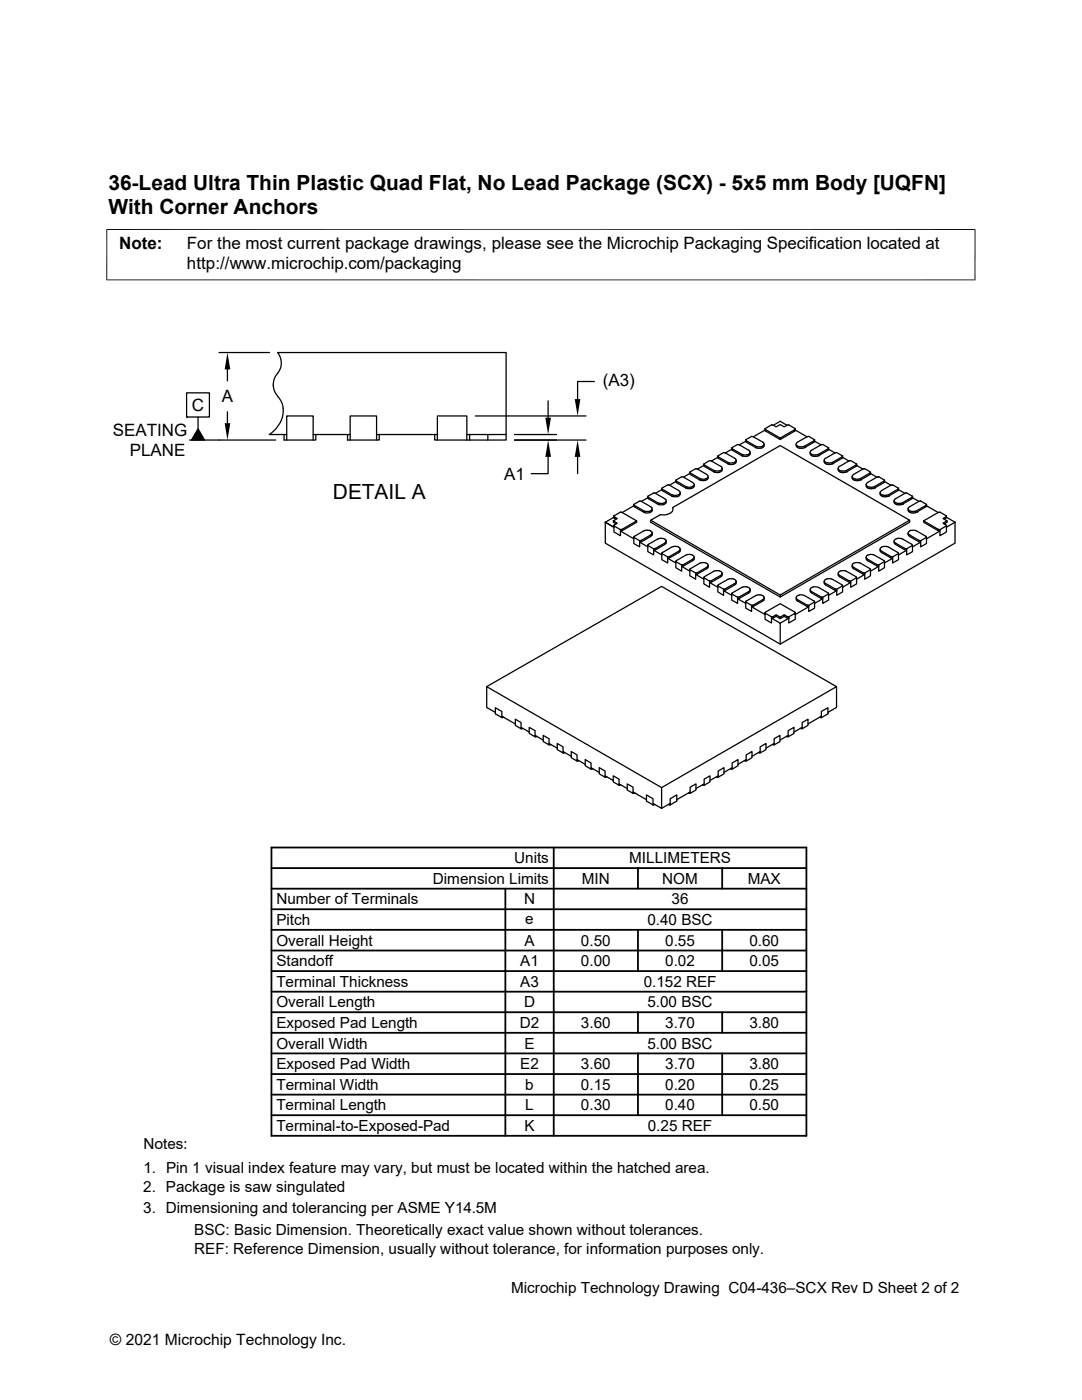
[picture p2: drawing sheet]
<svg xmlns="http://www.w3.org/2000/svg" width="216mm" height="279mm" viewBox="0 0 216 279" stroke-linecap="round" stroke-linejoin="round" font-family="sans-serif">
<g fill="none" stroke="#000" stroke-width=".25">
<path d="M37.2 78.4h4.6v4.8h-4.6zM43.7 70.4h10.1M45.4 73.7v2.3M55.4 79.1a4.4 4.4 0 0 1 .6 5.1M55.5 79.1a3.7 3.7 0 0 1 .2-5.1 3.5 3.5 0 0 0-.3-3.6h45.6v16.3h-7.8M109.4 80v3.4M118.6 76.1h-3.3v3.6M37.2 83.2h.1M37.8 87.8h17.2M39.5 85.6l1.3 2.2h-2.6zM39.5 83.2v2.4M45.4 82.2v2.3"/>
<path d="M53.7 86.7h3.5M56 84.2l-1 1.4-1.2 1.1M56.7 86.7v1.1h6.3v-1.1M57.2 87.8v-4.8h5.3v4.8M62.5 86.7h7.4M69.3 86.7v1.1h6.4v-1.1M69.9 87.8v-4.8h5.2v4.8M75.1 86.7h12.2M86.7 86.7v1.1h7M87.3 87.8v-4.8h5.9v4.8M93.7 86.7v1.1M94.8 83h22.1"/>
<path d="M97.3 86.7v1.1M101 86.7v1.1h-7.3M102.7 86.7h8.3M102.7 87.8h14.2M109.4 91.2v3.3h-3.4M115.3 91.2v3.3M129.3 99.3l-1.3 .8M129.3 99.3v-.3l1.1-.6 .4 .1 2.1 1.2v.4l-.6 .4M129.3 99.3v.2M129.3 99l.1 .3 2.2 1.2M129.3 99.4l2.3 1.3a1.01 1.01 0 0 0 1.3-.5v-.3M132.1 97.7l-1.3 .7"/>
<path d="M132.1 97.7l.1 .2 2 1.2h.5l.7-.1M132.1 97.4l.1 .3 1.8 1a1.06 1.06 0 0 0 1.7-.5l-.3-.3M133.4 96.8h-.2l-1.1 .6v.3M133.4 96.8l.2 .1M134 99h.1M134.9 96.1l-1.3 .7 1.8 1.1M134.9 96.1l.1 .2 2.1 1.2M134.9 95.8l.1 .3M135 96l2 1.2h.9M135.7 98.3v.4l-.3 .3M136 95.2h.4M136 95.1l-1.1 .7v.3"/>
<path d="M136.4 95.2l1.8 1.1M136.8 97.4h.1M137.1 97.5h.8M137.6 94.5l-1.2 .7M137.6 94.5l.2 .2 1.8 1.1 1.1 .1M137.6 94.2l.2 .2 1.8 1.1 1.1 .1M138.2 97.4l-.3 .1M138.2 97.1l-.3 .1M138.2 96.3l.3 .3v.3M138.5 96.9l-.3 .2M138.5 96.7v.4l-.3 .3M139 93.6l-.2-.1-1.2 .7v.3"/>
<path d="M139 93.6h.2M139.2 93.6l1.8 1.1a.41 .41 0 0 1 .3 .4 .41 .41 0 0 1-.3 .4M139.6 95.8h.1M140.4 92.9l-1.2 .7M140.4 92.9l.2 .2M140.4 92.6l.1 .1M140.5 92.7l2.1 1.2 .9 .1M140.6 93.1l2 1.1 .9 .1M141 95.8l-.3 .1M141 95.5l-.3 .1M141.3 95.1v.4l-.3 .3M141.6 91.9l-1.2 .7v.3"/>
<path d="M141.6 91.9h.2M141.8 92h.2M142 92l2 1.3a.51 .51 0 0 1-.5 .7M142.4 94.1h.1M143.2 91.3l.2 .2 1.8 1 1.1 .2M143.2 91l.2 .2 1.8 1.1 1.1 .1M143.2 91.3l-1.2 .7M144 94l-.5 .3M144.1 93.7l-.1 .2M144.1 93.5v.2M144.4 90.3l-1.2 .7v.3M144.4 90.3l2.4 1.4"/>
<path d="M145.2 92.5h.1M146 89.7l-1.3 .7M146 89.7l.2 .2 1.8 1M146 89.4l.2 .2 1.8 1.1M146.6 92.3l-.3 .1M146.8 91.7a.37 .37 0 0 1-.2 .5M146.9 92.1a.6 .6 0 0 1-.6 .6M146.9 91.9v.2M147.2 88.7l-1.2 .7v.3M147.2 88.7l.4 .1 2 1.3a.37 .37 0 0 1-.2 .5M148 90.9l1.1 .1M148 90.7l.3 .1"/>
<path d="M148 90.9h.1M148.3 90.8h.8M148.8 88.1l-1.3 .7M148.8 88v.2M148.8 87.8v.1M148.8 88.2l2 1.1M148.8 87.9l2 1.1M149.4 90.9l-.3 .2M149.4 90.7l-.3 .1M149.7 90.3l-.1 .4-.2 .2M150 87.1l-1.2 .7v.3M150 87.1h.2"/>
<path d="M150.2 87.1l2.2 1.4a.37 .37 0 0 1-.2 .5M150.8 89.3l1.1 .1M150.8 89l1.1 .2M150.8 89.3h.1M152.2 89.3l-.3 .2M152.2 89l-.3 .2M152.5 88.6l-.1 .5-.2 .2M152.7 85.8l-2.4 1.4M152.7 85.9l3 1.8 3-1.8M152.7 85.6v.3M154.2 84.8h-.2l-1.3 .8M154.2 84.8l.7 .4 .8-.5 .8 .5 .5-.3"/>
<path d="M154.3 84.9l1.4-.8 1.3 .8M155.7 87.4v.3M157.2 84.8l-.2 .1M157.2 84.8h.2l1.3 .8M158.7 85.5l-.1 .3-2.9 1.6-2.9-1.6-.1-.3M158.7 85.6v.3M158.7 85.8l2.3 1.4M158.9 88.6l.3 .4M158.9 88.6v.5l.3 .2M159.2 89.3l.3 .2M159.2 89l.3 .2M160.5 89.3h.1"/>
<path d="M160.6 89.3l-1.2 .1M160.6 89l-1.2 .2M161.1 87.1l-1.9 1.1-.3 .4M161.4 87.1h.1M161.4 87.1h-.2M161.4 87.1l1.1 .7v.3M161.7 90.3l.2 .3M161.7 90.3v.4l.2 .2M162 90.9l.3 .2M162 90.7l.3 .1M162.5 88.2l-2 1.1M162.5 87.9l-2 1.1"/>
<path d="M162.5 87.8v.1M162.5 88v.1M162.5 88.1v.1M162.5 88.1l1.3 .7M163 90.8h-.8M163.3 90.9h.1M163.4 90.9l-1.2 .1M163.4 90.7l-.4 .1M164.5 91.9l.2 .3M164.5 91.9v.5l.2 .1M164.5 91.7v.2M164.8 92.5l.3 .2"/>
<path d="M164.8 92.3l.3 .1M165.3 89.8l-2 1.1M165.3 89.5l-2 1.2M165.3 89.7v-.3l-1.3-.7-2.1 1.2-.2 .4M165.3 89.7v.1M165.3 89.4v.1M165.3 89.7l1.3 .7M166.1 92.5h.1M166.2 92.5l-1.2 .2M166.2 92.3l-1.2 .1M167.3 93.5l.2 .4M167.3 93.5v.4"/>
<path d="M167.3 94l.2 .1M167.6 94.1l.3 .2M167.6 93.9l.3 .1M168.1 91.4l-2 1.1M168.1 91.1l-2 1.2M168.1 91h.1M168.1 91.3h.1M168.1 91.3v.1M168.1 91v.1M168.1 91.3v-.3l-1.3-.7-2.3 1.4M168.1 91.3l1.3 .7M168.9 94.1h.1"/>
<path d="M169 94.1l-1.2 .2M169 93.9l-1.2 .1M169.5 92l-2 1.1-.2 .4M169.5 91.9h.2l1.2 .7v.3M170 95.1l.1 .5 .2 .2M170.1 95.1l.2 .4M170.3 95.8l.3 .1M170.3 95.5l.3 .1M170.8 93.1l-1.9 1M170.9 93l-.1 .1M170.9 92.7l-2 1.2M170.9 92.9l1.3 .7"/>
<path d="M170.9 92.6v.1M170.9 92.9h.1M170.9 92.9v.1M171.4 95.9h-.8M171.4 95.6h-.8M171.7 95.8h.1M172.3 93.6l-2 1.1-.2 .4M172.3 93.6l.2-.1 1.2 .7v.3M172.8 96.7l.1 .5 .2 .2M172.8 96.7l.1 .2M172.9 96.9l.2 .2M173.1 96.3l-.3 .4"/>
<path d="M173.1 97.4l.3 .1M173.1 97.1l.3 .1M173.7 94.5l-.1 .2-2.2 1.2M173.7 94.2h.1M173.7 94.2l-.1 .2-2.2 1.2M173.7 94.5l1.3 .7M174.2 97.5h-.8M174.2 97.2h-.8M174.5 97.4h.1M175 95.2l-1.9 1.1M175.3 95.2h-.3M175.3 95.1l1.2 .7v.3"/>
<path d="M175.6 98.3v.4l.3 .3M175.6 98.3l.3 .4M175.9 97.9l-.3 .4M175.9 99l.3 .1M175.9 98.7l.3 .1M176.4 96l-2.2 1.2M176.5 96.1l-.1 .2-2.2 1.2M176.5 95.8h.1M176.5 95.8l-.1 .3M176.5 96.1l1.3 .7-1.9 1.1M177 99.1h-.8M177 98.8h-.8"/>
<path d="M177.3 99h.1M177.9 96.8l-.1 .1M177.9 96.8h.2l1.2 .6v.3M178.4 99.9l.1 .5 .2 .2M178.4 99.9l.3 .4M179.3 97.4l-.1 .3-2.2 1.1M179.3 97.7h.1M179.3 97.7l-.1 .2-2.2 1.2M179.3 97.7l1.3 .7M182.1 99.4l-2.3 1.3M182.1 99.3v.2M182.1 99l-.2 .3-2.1 1.2"/>
<path d="M182.1 99.3v-.3l-1.3-.6-2.1 1.1-.3 .4M182.1 99.3l1.2 .8M120.8 104.2l1.7 1M120.8 104.2v4.2l34.9 20.1 34.9-20.1v-4.2M122.4 103.9v.3l.5 .4M122.5 103.2l-1.7 1M122.5 103v.4l.4 .2M122.5 103l.1 .2M122.5 104.9l1.3 .8M122.5 104.9v1.3l1.3 .7v-1.2M122.6 104.7l-.1 .2M122.6 103.2l.6 .3-.8 .4 .8 .5-.6 .3"/>
<path d="M123.8 102.2h.1M123.8 102.2l-1.3 .8M123.8 106h.1M123.8 105.7h.1M123.8 106l2.7 1.5M123.8 102.2h.2M124 102.3l3 1.6-2.8 1.7-.4 .1M126.5 107.3v1.2l1.1 .6v-1.2M126.5 107.3l1.1 .6M126.5 100.9l-2.3 1.4M126.5 100.9l1.9 1.3a1.02 1.02 0 0 0 1.1 .2 1.02 1.02 0 0 0 .6-.9M126.5 100.6l.1 .3 2 1.1a1.06 1.06 0 0 0 1.5-.5v-.2"/>
<path d="M126.5 107.2v.1M127 103.9v.3l-3.2 1.8M127.6 108.2l1.7 .9M127.6 108.2h.1M127.6 107.9h.1M127.8 107.9h-.1M128 100.1l-.4-.1-1.1 .7v.2M128 100.1l2.1 1.2M128.4 102.2h.1M129.3 108.9v1.2l1.1 .6v-1.2M129.3 108.9l1.1 .6M129.3 108.8v.1"/>
<path d="M129.8 103.8v.4l25.9 14.9 25.8-14.9v-.4M129.8 106l-.7-.2-.5 .1-2 1.1-.1 .2M129.8 106l.3 .4M130.1 106.4l-.1 .6-2 1.1-.3 .1M130.1 106.4l-.3 .4-1.9 1.1M130.4 109.8h.1M130.4 109.5h.1M130.4 109.8l1.7 .9M130.6 109.8h-.1M131.2 107.6a1.15 1.15 0 0 1 1.7 .4M131.2 107.6l-1.8 1-.1 .2M131.2 100.6h.1"/>
<path d="M131.5 100.4h.8M132.1 110.5v1.2l1.1 .7v-1.3M132.1 110.4v.1M132.1 110.5l1.1 .6M132.6 108.4l-2.1 1.1M132.9 108.2l-.3 .2M132.9 108l-.1 .6-2.2 1.2M132.9 108v.2M133.2 111.4h.1M133.2 111.1h.1M133.2 111.4l1.7 1M133.7 102.4l-.6 .3"/>
<path d="M134.2 101.3v.6l-.5 .5M134.2 101.3l21.5-12.4 25.8 14.9-25.8 14.9-25.9-14.9 1.9-1.1h1.4M134.9 112.1v1.2l1.1 .7v-1.2M134.9 112.1l1.1 .7M135.7 110.1l-2.1 1.2-.4 .1M135.7 109.6v.5M135.7 109.6a1.13 1.13 0 0 0-1.7-.4l-1.8 1-.1 .2M135.7 109.6l-.3 .4-1.8 1.1h-.4M136 113l1.6 1M136 113h.1M136 112.8h.1M136.2 112.7l-.2 .1"/>
<path d="M137.6 113.7v1.2l1.2 .7v-1.2M137.6 113.7h.1M137.6 113.7l1.2 .7M137.7 113.6l-.1 .1M137.9 110.7l.3 .1M137.9 110.7l-1.1 .1-1.8 1-.1 .3M138.2 110.8l.3 .2M138.5 111v.2M138.5 111.2l-.2 .6-2.3 1.2M138.5 111.2l-.3 .4-2 1.1M138.8 114.6l1.6 1M138.8 114.6h.1"/>
<path d="M138.8 114.4h.1M139 114.6h-.2M140.4 115.3l1.2 .7v1.2l-1.2-.7zM140.4 115.3h.1M140.7 112.3l.3 .1M140.7 112.3l-.9 .1-2.1 1.2M141 112.4l.2 .2M141.2 112.6l.1 .2M141.2 113l-2.4 1.4M141.3 112.8l-.2 .6-2.1 1.2M141.3 112.8l-.1 .2M141.6 116.2l1.6 1"/>
<path d="M141.6 116.2h.1M141.6 116h.1M141.8 116.2h-.2M142.7 113.9l-2.1 1.2-.2 .2M143.2 116.9l1.2 .7v1.2l-1.2-.7zM143.5 113.9l.3 .1M143.5 113.9h-.8M143.8 114a.42 .42 0 0 1 .3 .4 .42 .42 0 0 1-.3 .4l-2.2 1.2M143.8 115.1l-2 1.1M144 114.9l-.2 .2M144.1 114.7l-.1 .2M144.1 114.4v.3"/>
<path d="M144.4 117.9l1.6 .9M144.4 117.9h.1M144.4 117.6h.1M144.6 117.6h-.2M145.5 115.5l-2.1 1.2-.2 .2M146 118.5l1.2 .7v1.2l-1.2-.6zM146 118.5h.1M146.3 115.5l.3 .1M146.3 115.5h-.8M146.6 115.7a.42 .42 0 0 1 .3 .3 .42 .42 0 0 1-.3 .4l-2 1.1M146.9 116.3l-.3 .4-1.8 1.1-.4 .1M146.9 116v.3"/>
<path d="M147.2 119.5l1.6 .9M147.2 119.5h.1M147.2 119.2h.1M147.4 119.5h-.2M147.4 119.2h-.2M148 117.2l-1.8 1.1-.2 .2M149.1 117.1l.3 .2M149.1 117.1l-1.1 .2M149.4 118.1l-2 1M149.4 117.3l.3 .3M149.6 117.9l-.2 .1M149.7 117.6l-.2 .6-2.1 1.2"/>
<path d="M149.7 117.6l-.1 .2M150.8 118.9l-2 1.1M151.9 118.7l.3 .2M151.9 118.7l-1.1 .2M152.2 118.9l.3 .4M152.4 119.8l-2.4 1.3M152.5 119.3l-.1 .4M152.5 119.3l-.3 .4-1.9 1-.3 .1M155.7 118.7v.4M158.9 119.3v.4M158.9 119.8l2.2 1.3M159.2 118.9l-.3 .3 .1 .4 2.1 1.2"/>
<path d="M159.4 118.7l1 .1 2.1 1.2M159.5 118.7l-.3 .2M161.7 117.6l.1 .6 2.1 1.2M161.7 117.9l.2 .1M161.9 117.3a.38 .38 0 0 0-.2 .5M161.9 118.1l2 1M162.2 117.1l1.2 .2M162.3 117.1l-.3 .2M163.3 117.2l2 1.2M163.9 119.5h.2l-1.6 .9M163.9 119.2h.2M164.5 116l.1 .6 2 1.2 .3 .1-1.6 .9"/>
<path d="M164.7 115.7a.42 .42 0 0 0-.2 .3 .42 .42 0 0 0 .2 .4l2 1.1M165 115.5h.8M165.1 115.5l-.3 .1M165.3 118.4v.1M165.3 118.5l-1.1 .7M165.3 118.5v1.3l-1.1 .6v-1.2M165.8 115.5l2.3 1.3M166.7 117.6h.2M167.3 114.4v.5M167.3 114.9l.2 .2M167.5 115.1l2 1.1M167.5 114a.42 .42 0 0 0-.2 .4 .42 .42 0 0 0 .2 .4l2.2 1.2"/>
<path d="M167.8 113.9h.8M167.9 113.9l-.3 .1M168.1 116.8v.1M168.1 116.9l-1.1 .7M168.1 116.9v1.2l-1.1 .7v-1.2M168.6 113.9l2.3 1.3M169.5 116.2h.2l-1.6 1M169.8 116l1.1-.7v1.2l-1.1 .7zM170 112.8l.2 .6 2.1 1.2M170.1 113l2.4 1.4M170.1 112.6v.4M170.3 112.4l-.2 .2"/>
<path d="M170.6 112.3h.8M170.6 112.3l-.3 .1M170.9 115.2v.1M171.4 112.3l2.3 1.3M172.3 114.6h.2l-1.6 1M172.8 111.2l.2 .6 2.3 1.2-1.6 1M172.9 111l-.1 .3 .2 .2 2.1 1.2M173.1 110.8l-.2 .2M173.4 110.7h.8M173.4 110.7l-.3 .1M173.7 113.6v.1M173.7 113.7v1.2l-1.1 .7v-1.2"/>
<path d="M173.7 113.7l-1.1 .7M174.2 110.7l2.1 1.1 .2 .3M175.1 112.7l.2 .1M175.6 109.6l.1 .5M175.7 110.1l2.4 1.3-1.6 1M175.9 109.2l-.3 .4 .2 .3 2 1.2h.3M176.2 109.1h.8M176.2 109.1l-.3 .1M176.5 112.1v1.2l-1.2 .7v-1.2M176.5 112.1l-1.2 .7M177 109.1l2.1 1.1 .2 .3M178.4 108l.2 .6 2.1 1.2"/>
<path d="M178.5 108.2l.2 .2M178.7 108.4l2.2 1.1M178.7 107.6l-.3 .3 .1 .3M178.7 100.6l.3 .1M178.7 100.3l.3 .2M179 107.5h.8M179 107.5l-.3 .1M179.3 110.5l-1.2 .6M179.3 110.5v1.2l-1.2 .7v-1.3M179.8 107.5l.3 .1M179.8 100.7h-.8M179.8 100.4h-.8"/>
<path d="M180.1 100.6h.1M180.1 107.6l1.8 1 .2 .3M180.7 109.8h.2l-1.6 .9M181.2 106.4l.2 .6 1.9 1.1 .4 .1-1.6 .9M181.2 101.5a.82 .82 0 0 0 1.2 .9l.2-.1M181.2 101.5a1 1 0 0 0 1.4 .5M181.3 101.3l-.1 .2M181.5 106l-.3 .3 .2 .4 2.1 1.2M182.1 108.9v1.2l-1.2 .6v-1.2M182.1 108.9l-1.2 .6M182.6 105.8l2.1 1.2 .2 .3M182.6 105.9l-1.1 .1"/>
<path d="M182.9 102.2h.1M183.3 100.1l-2 1.2M183.3 100.1l.4-.1 1.2 .7v.2M183.5 107.9h.2M184.3 103.9v.3l3.2 1.8M184.9 107.3v1.2l-1.2 .6v-1.2M184.9 100.6v.1M184.9 100.9v.1M184.9 101l-2.3 1.3M184.9 100.7l-.2 .2-2.1 1.2M184.9 107.3l-1.2 .6M184.9 100.9l2.3 1.4"/>
<path d="M187.3 102.3l-3 1.6 2.9 1.7 .3 .1M187.5 102.2h-.2M187.6 106l-2.7 1.5M187.6 102.2l1.2 .8M187.6 105.7l1.2-.8v1.3l-1.2 .7zM188.7 103.2l-.5 .3 .8 .4-.8 .5 .5 .3M188.7 104.7l.1 .2M188.8 103.2l1.8 1M188.8 103v.4l-.4 .2M188.8 103l-.1 .2M189 103.9v.3l-.6 .4M190.6 104.2l-1.8 1"/>
<path d="M97.1 137l34.9-20 34.9 20-34.9 20.2zM97.1 137v4.2l1.7 1M148.8 120.1l1.2 .7v1.2l-1.2-.6zM148.8 120.1h.1M148.8 120v.1M150 121.1l2.7 1.5v-.3M150 121.1h.1M150 120.8h.1M152.7 122.4v1.2l1.2 .7v-1.2M152.7 122.4l1.2 .7M154 123.1l.9-.4 .8 .5 .8-.5 .9 .4M154.2 123.4h-.2l1.7 1"/>
<path d="M154.2 123.3l.7-.3 .8 .5 .8-.5 .7 .3M154.9 122.7v.3M155.7 123.2v.3M155.7 124.4v4.1M156.5 122.7v.3M157.2 123.4h.2M157.4 123.1h.1M157.4 123.4h.1M157.4 123.4l-1.7 1M158.7 122.4v1.2l-1.3 .7v-1.2M158.7 122.3l-.1-.2-2.9-1.6-2.9 1.6-.1 .2M158.7 122.3v.1"/>
<path d="M158.7 122.6h.1M158.7 122.4l-1.3 .7M161.2 121.1h.2l-2.7 1.5M161.2 120.8h.2M162.5 120v.1M162.5 120.1l-1.1 .7M162.5 120.1v1.3l-1.1 .6v-1.2M166.9 137v4.2l-1.7 1M98.8 141.2l1.3 .8v1.2l-1.3-.7zM100.1 142.9l2.7 1.6M100.5 143.1l-.4 .1M102.8 143.5l1.2 .7v1.2l-1.2-.6z"/>
<path d="M104 145.2l1.6 .9M104 145.4h.1M104.3 145.4h-.3M105.6 145.2l1.2 .6v1.2l-1.2-.6zM106.8 146.8l1.6 .9M106.8 147h.1M107.1 147h-.3M108.4 146.8l1.2 .6v1.3l-1.2-.7zM109.6 148.4l1.6 .9M109.6 148.7h.1M109.8 148.6l-.2 .1M109.9 148.6h-.1"/>
<path d="M111.2 148.4l1.2 .7v1.2l-1.2-.7zM112.4 150l1.6 .9M112.4 150.3h.1M112.6 150.2l-.2 .1M112.7 150.2h-.1M114 150l1.1 .7v1.2l-1.1-.7zM115.1 151.6l1.7 .9M115.5 151.8l-.4 .1M116.8 151.6l1.1 .7v1.2l-1.1-.7zM117.9 153.2l1.7 1M118.2 153.5h-.3M118.3 153.4l-.1 .1"/>
<path d="M119.6 153.2l1.1 .7v1.2l-1.1-.7zM120.7 154.8l1.7 1M121.1 155l-.4 .1M122.4 154.8l1.1 .7v1.2l-1.1-.7zM123.5 156.4l1.7 1M123.9 156.6l-.4 .1M125.2 156.4l1.1 .7v1.2l-1.1-.6zM126.3 158.1l2.7 1.5M126.7 158.2l-.4 .1M129 158.6l1.3 .8v1.2l-1.3-.7zM132 157.2v4.1M133.7 159.4l1.3-.8v1.3l-1.3 .7z"/>
<path d="M137.4 158.2l.3 .1M137.7 157.1l1.2-.7v1.3l-1.2 .6zM137.7 158.1l-2.7 1.5M140.2 156.6l.3 .1M140.5 155.5l1.2-.7v1.2l-1.2 .7zM140.5 156.4l-1.6 1M143 155l.3 .1M143.3 154.8l-1.6 1M143.3 153.9l1.2-.7v1.2l-1.2 .7zM145.8 153.4l.1 .1M145.9 153.5h.2M146.1 153.2l-1.6 1"/>
<path d="M146.1 152.3l1.2-.7v1.2l-1.2 .7zM148.5 151.8l.4 .1M148.9 150.7l1.2-.7v1.2l-1.2 .7zM148.9 151.6l-1.6 .9M151.3 150.2h.1M151.5 150.2l.2 .1M151.7 150l-1.6 .9M151.7 149.1l1.1-.7v1.2l-1.1 .7zM154.1 148.6h.1M154.2 148.6l.3 .1M154.5 147.4l1.1-.6v1.2l-1.1 .7zM154.5 148.4l-1.7 .9"/>
<path d="M156.9 147h.3M157.3 146.8l-1.7 .9M157.3 145.8l1.1-.6v1.2l-1.1 .6zM159.7 145.4h.3M160.1 144.2l1.1-.7v1.3l-1.1 .6zM160.1 145.2l-1.7 .9M163.6 143.1l.3 .1M163.9 143.2h.1M163.9 142l1.3-.8v1.3l-1.3 .7zM163.9 142.9l-2.7 1.6M130.3 160.3l1.7 1M130.5 160.6h-.2"/>
<path d="M130.6 160.5l-.1 .1M133.4 160.5l.1 .1M133.5 160.6h.2M133.7 160.3l-1.7 1"/>
</g>
<g fill="none" stroke="#000" stroke-width=".36">
<path d="M54.2 177.4h106.7M54.2 173.2h106.7M54.2 169.1h106.7v57.6h-106.7zM100.8 177.4v49.3M110.5 169.1v57.6M127.3 173.2v4.2M144.1 173.2v4.2M54.2 189.7h106.7M54.2 185.6h106.7M54.2 181.5h106.7M54.2 197.9h106.7M54.2 193.8h106.7"/>
<path d="M127.3 185.6v8.2M144.1 185.6v8.2M54.2 218.5h106.7M54.2 202h106.7M54.2 210.2h106.7M54.2 206.1h106.7M54.2 214.4h106.7M127.3 202v4.1M127.3 210.2v12.4M144.1 202v4.1M144.1 210.2v12.4M54.2 222.6h106.7"/>
</g>
<path d="M21.2 45.8h173.4M21.2 55.9h173.4M21.3 45.7v10.2M194.6 45.7v10.2" fill="none" stroke="#000" stroke-width=".2"/>
<path d="M45.4 70.4l.6 3.3h-1.2zM114.7 79.7h1.1l-.5 3.3zM39.5 85.6l1.3 2.2h-2.6zM44.8 84.5h1.2l-.6 3.3zM108.8 83.4h1.1l-.5 3.3zM109.4 87.8l.5 3.4h-1.1zM115.3 87.8l.5 3.4h-1.1z" fill="#000"/>
<g font-size="4.2">
<text x="21.6" y="38">36-Lead Ultra Thin Plastic Quad Flat, No Lead Package (SCX) - 5x5 mm Body [UQFN]</text>
<text x="21.6" y="42.8">With Corner Anchors</text>
<text x="66.4" y="99.7">DETAIL A</text>
</g>
<g font-size="3.4">
<text x="23.8" y="49.8">Note:</text>
<text x="37.3" y="49.8">For the most current package drawings, please see the Microchip Packaging Specification located at</text>
<text x="37.3" y="53.6">http://www.microchip.com/packaging</text>
<text x="120.3" y="77">(A3)</text>
<text x="38.3" y="82">C</text>
<text x="44.3" y="80.3">A</text>
<text x="22.5" y="87.1">SEATING</text>
<text x="25.9" y="91">PLANE</text>
<text x="100.6" y="95.7">A1</text>
</g>
<text font-size="3.1" x="21.9" y="268.4">© 2021 Microchip Technology Inc.</text>
<g font-size="3">
<text x="102.6" y="172.3">Units</text>
<text x="125.6" y="172.3">MILLIMETERS</text>
<text x="86.4" y="176.4">Dimension Limits</text>
<text x="116.1" y="176.4">MIN</text>
<text x="132.1" y="176.4">NOM</text>
<text x="149.2" y="176.4">MAX</text>
<text x="55.1" y="180.5">Number of Terminals</text>
<text x="55.1" y="184.6">Pitch</text>
<text x="104.6" y="180.5">N</text>
<text x="104.8" y="184.3">e</text>
<text x="129.2" y="184.6">0.40 BSC</text>
<text x="134" y="180.5">36</text>
<text x="55.1" y="188.7">Overall Height</text>
<text x="104.6" y="188.7">A</text>
<text x="115.9" y="188.7">0.50</text>
<text x="132.7" y="188.7">0.55</text>
<text x="149.5" y="188.7">0.60</text>
<text x="55.1" y="196.9">Terminal Thickness</text>
<text x="55.1" y="192.8">Standoff</text>
<text x="103.8" y="192.8">A1</text>
<text x="103.8" y="196.9">A3</text>
<text x="115.9" y="192.8">0.00</text>
<text x="128.4" y="196.9">0.152 REF</text>
<text x="132.7" y="192.8">0.02</text>
<text x="149.5" y="192.8">0.05</text>
<text x="55.1" y="201">Overall Length</text>
<text x="104.6" y="201">D</text>
<text x="129.2" y="201">5.00 BSC</text>
<text x="55.1" y="209.3">Overall Width</text>
<text x="55.1" y="205.2">Exposed Pad Length</text>
<text x="103.7" y="205.2">D2</text>
<text x="104.6" y="209.3">E</text>
<text x="115.9" y="205.2">3.60</text>
<text x="129.2" y="209.3">5.00 BSC</text>
<text x="132.7" y="205.2">3.70</text>
<text x="149.5" y="205.2">3.80</text>
<text x="55.1" y="213.4">Exposed Pad Width</text>
<text x="103.8" y="213.4">E2</text>
<text x="115.9" y="213.4">3.60</text>
<text x="132.7" y="213.4">3.70</text>
<text x="149.5" y="213.4">3.80</text>
<text x="55.1" y="217.5">Terminal Width</text>
<text x="55.1" y="221.6">Terminal Length</text>
<text x="104.8" y="221.6">L</text>
<text x="104.8" y="217.5">b</text>
<text x="115.9" y="221.6">0.30</text>
<text x="115.9" y="217.5">0.15</text>
<text x="132.7" y="217.5">0.20</text>
<text x="132.7" y="221.6">0.40</text>
<text x="149.5" y="221.6">0.50</text>
<text x="149.5" y="217.5">0.25</text>
<text x="55.1" y="225.7">Terminal-to-Exposed-Pad</text>
<text x="104.6" y="225.7">K</text>
<text x="129.3" y="225.7">0.25 REF</text>
<text x="28.6" y="229.3">Notes:</text>
<text x="28.6" y="237.9">2. Package is saw singulated</text>
<text x="28.6" y="234.1">1. Pin 1 visual index feature may vary, but must be located within the hatched area.</text>
<text x="28.6" y="242.1">3. Dimensioning and tolerancing per ASME Y14.5M</text>
<text x="38.8" y="250.3">REF: Reference Dimension, usually without tolerance, for information purposes only.</text>
<text x="38.8" y="246.4">BSC: Basic Dimension. Theoretically exact value shown without tolerances.</text>
<text x="102" y="258.1">Microchip Technology Drawing C04-436–SCX Rev D Sheet 2 of 2</text>
</g>
</svg>
